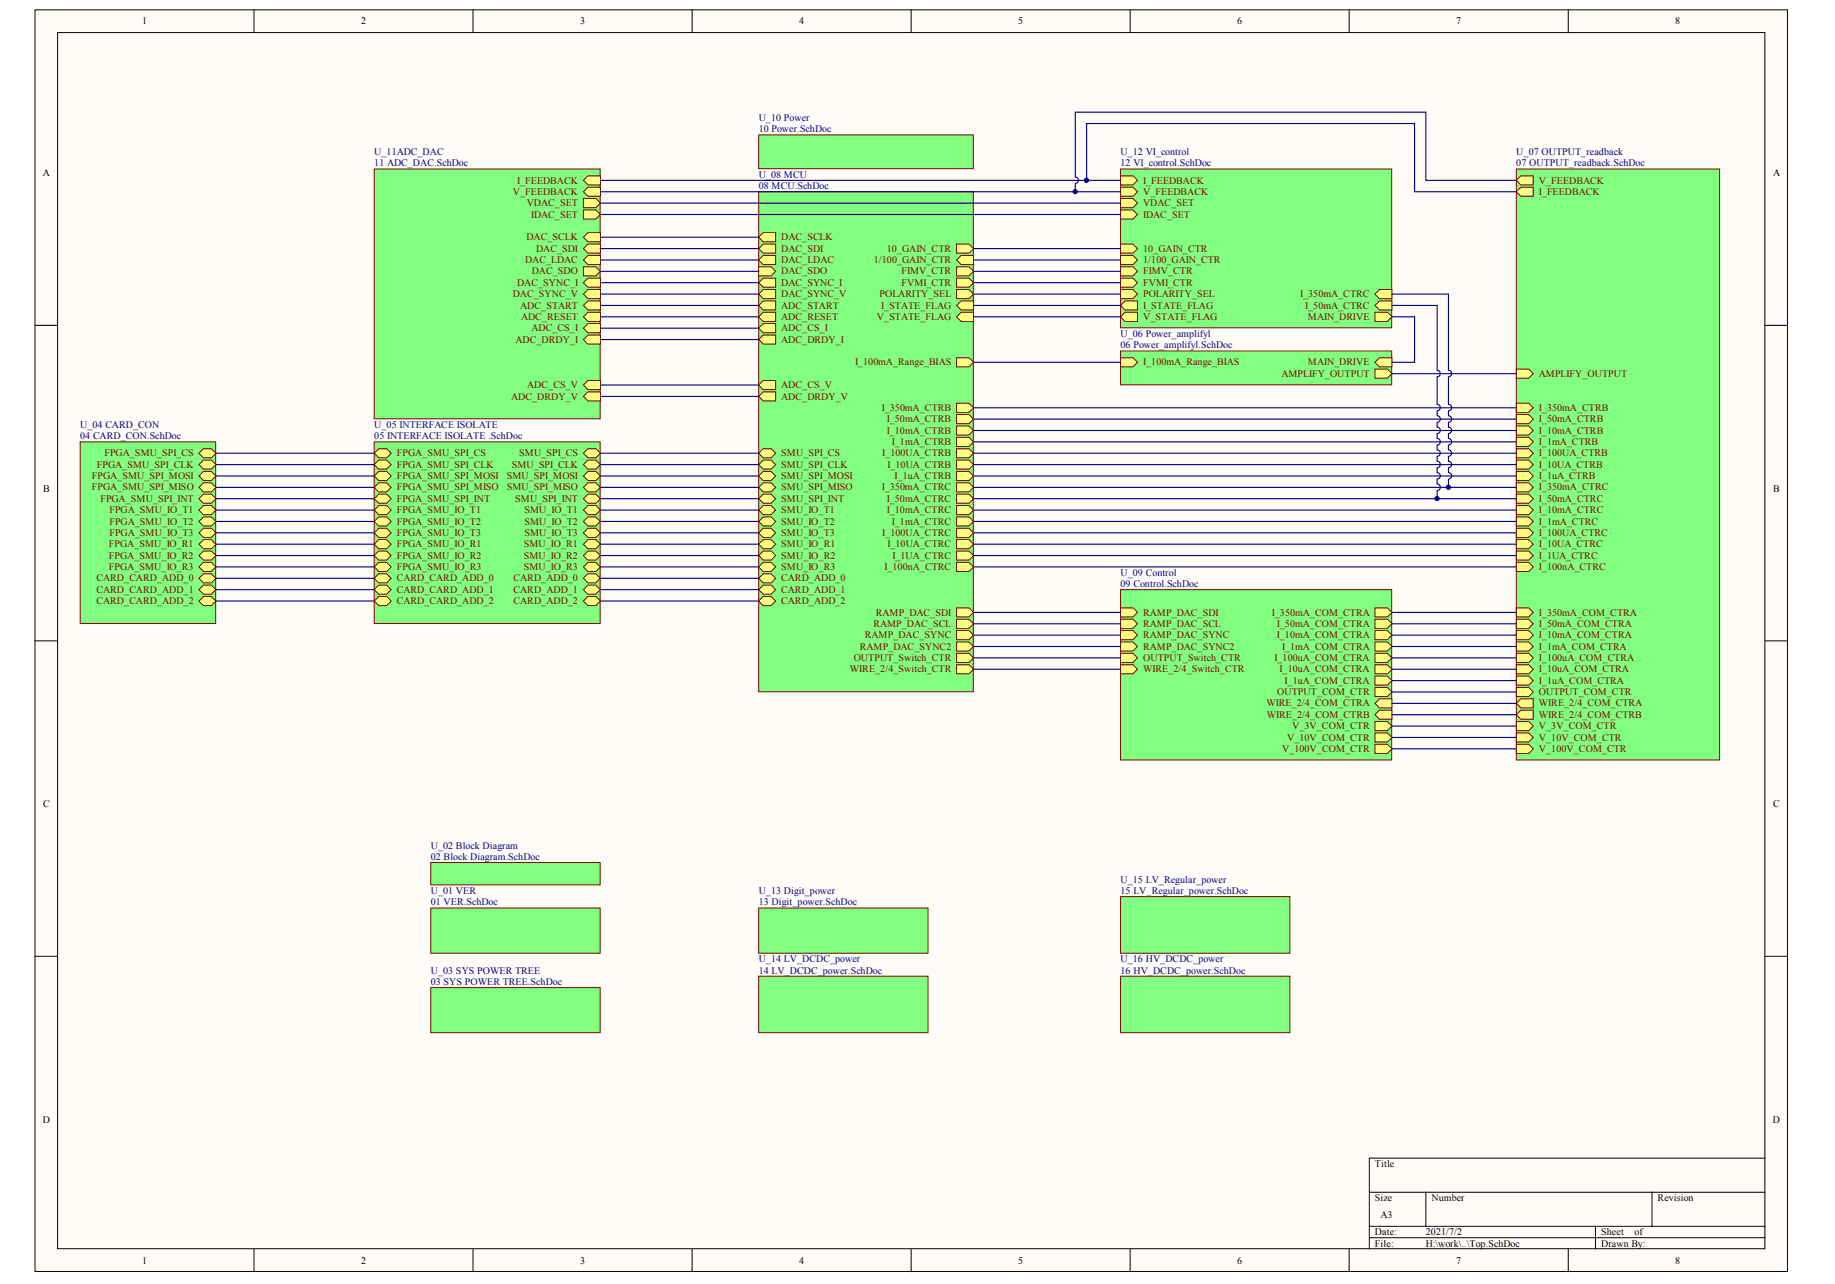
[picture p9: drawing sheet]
<svg xmlns="http://www.w3.org/2000/svg" width="289mm" height="202mm" viewBox="0 0 289 202" stroke-linecap="round" stroke-linejoin="round" font-family="sans-serif">
<g fill="#fffcf8" stroke="#000" stroke-width=".16">
<path d="M5.5 1.6h275.9v198.6h-275.9z"/>
<path d="M9.1 5.1h268.8v191.5h-268.8z"/>
</g>
<g fill="none" stroke="#000" stroke-width=".16">
<path d="M40 1.6v3.5M74.5 1.6v3.5M109 1.6v3.5M143.5 1.6v3.5M177.9 1.6v3.5M212.4 1.6v3.5M246.9 1.6v3.5M5.5 51.2h3.6M277.9 51.2h3.6M5.5 100.9h3.6M277.9 100.9h3.6M5.5 150.6h3.6"/>
<path d="M277.9 150.6h3.6M40 196.6v3.6M74.5 196.6v3.6M109 196.6v3.6M143.5 196.6v3.6M177.9 196.6v3.6M212.4 196.6v3.6M215.6 187.7h62.3M215.6 193.1h62.3M215.6 194.9h62.3M224.5 187.7v5.4M246.9 196.6v3.6"/>
<path d="M251.2 193.1v3.5M260.1 187.7v5.4M277.9 182.3h-62.3v14.3"/>
</g>
<path d="M176.4 26.6h42.7v25h-42.7z" fill="#80ff80" stroke="#800000" stroke-width=".16"/>
<g fill="#ffff80" stroke="#800000" stroke-width=".16">
<path d="M176.4 33.1h2l.7 .7-.7 .7h-2z" fill-rule="evenodd"/>
<path d="M176.4 31.3h2l.7 .7-.7 .7h-2z" fill-rule="evenodd"/>
<path d="M176.4 27.7h2l.7 .7-.7 .7h-2z" fill-rule="evenodd"/>
<path d="M176.4 29.5h2l.7 .7-.7 .7h-2z" fill-rule="evenodd"/>
<path d="M176.4 45.6h2l.7 .7-.7 .7h-2z" fill-rule="evenodd"/>
<path d="M177.1 47.4h2v1.4h-2l-.7-.7z" fill-rule="evenodd"/>
<path d="M177.1 49.2h2v1.4h-2l-.7-.7z" fill-rule="evenodd"/>
<path d="M216.5 49.2h2l.7 .7-.7 .7h-2z" fill-rule="evenodd"/>
<path d="M176.4 42h2l.7 .7-.7 .7h-2z" fill-rule="evenodd"/>
<path d="M176.4 43.8h2l.7 .7-.7 .7h-2z" fill-rule="evenodd"/>
<path d="M176.4 40.2h2l.7 .7-.7 .7h-2z" fill-rule="evenodd"/>
<path d="M176.4 38.4h2l.7 .7-.7 .8h-2z" fill-rule="evenodd"/>
<path d="M217.2 45.6h2v1.4h-2l-.7-.7z" fill-rule="evenodd"/>
<path d="M217.2 47.4h2v1.4h-2l-.7-.7z" fill-rule="evenodd"/>
</g>
<path d="M176.4 55.2h42.7v5.4h-42.7z" fill="#80ff80" stroke="#800000" stroke-width=".16"/>
<g fill="#ffff80" stroke="#800000" stroke-width=".16">
<path d="M216.5 58.1h2l.7 .7-.7 .7h-2z" fill-rule="evenodd"/>
<path d="M217.2 56.3h2v1.5h-2l-.7-.8z" fill-rule="evenodd"/>
<path d="M176.4 56.3h2l.7 .7-.7 .8h-2z" fill-rule="evenodd"/>
</g>
<path d="M238.7 26.6h32.1v93h-32.1z" fill="#80ff80" stroke="#800000" stroke-width=".16"/>
<g fill="#ffff80" stroke="#800000" stroke-width=".16">
<path d="M238.7 58.1h2l.7 .7-.7 .7h-2z" fill-rule="evenodd"/>
<path d="M239.5 29.5h1.9v1.4h-1.9l-.8-.7z" fill-rule="evenodd"/>
<path d="M239.5 27.7h1.9v1.4h-1.9l-.8-.7z" fill-rule="evenodd"/>
<path d="M238.7 102.9h2l.7 .7-.7 .7h-2z" fill-rule="evenodd"/>
<path d="M238.7 104.6h2l.7 .8-.7 .7h-2z" fill-rule="evenodd"/>
<path d="M238.7 106.4h2l.7 .8-.7 .7h-2z" fill-rule="evenodd"/>
<path d="M238.7 79.6h2l.7 .7-.7 .7h-2z" fill-rule="evenodd"/>
<path d="M238.7 81.4h2l.7 .7-.7 .7h-2z" fill-rule="evenodd"/>
<path d="M238.7 108.2h2l.7 .7-.7 .8h-2z" fill-rule="evenodd"/>
<path d="M238.7 83.2h2l.7 .7-.7 .7h-2z" fill-rule="evenodd"/>
<path d="M238.7 99.3h2l.7 .7-.7 .7h-2z" fill-rule="evenodd"/>
<path d="M238.7 101.1h2l.7 .7-.7 .7h-2z" fill-rule="evenodd"/>
<path d="M238.7 113.6h2l.7 .7-.7 .7h-2z" fill-rule="evenodd"/>
<path d="M239.5 110h1.9v1.4h-1.9l-.8-.7z" fill-rule="evenodd"/>
<path d="M239.5 111.8h1.9v1.4h-1.9l-.8-.7z" fill-rule="evenodd"/>
<path d="M238.7 74.2h2l.7 .7-.7 .8h-2z" fill-rule="evenodd"/>
<path d="M238.7 72.4h2l.7 .7-.7 .8h-2z" fill-rule="evenodd"/>
<path d="M238.7 67.1h2l.7 .7-.7 .7h-2z" fill-rule="evenodd"/>
<path d="M238.7 68.8h2l.7 .8-.7 .7h-2z" fill-rule="evenodd"/>
<path d="M238.7 70.6h2l.7 .8-.7 .7h-2z" fill-rule="evenodd"/>
<path d="M238.7 85h2l.7 .7-.7 .7h-2z" fill-rule="evenodd"/>
<path d="M238.7 86.7h2l.7 .8-.7 .7h-2z" fill-rule="evenodd"/>
<path d="M238.7 88.5h2l.7 .8-.7 .7h-2z" fill-rule="evenodd"/>
<path d="M238.7 117.2h2l.7 .7-.7 .7h-2z" fill-rule="evenodd"/>
<path d="M238.7 76h2l.7 .7-.7 .7h-2z" fill-rule="evenodd"/>
<path d="M238.7 77.8h2l.7 .7-.7 .7h-2z" fill-rule="evenodd"/>
<path d="M238.7 95.7h2l.7 .7-.7 .7h-2z" fill-rule="evenodd"/>
<path d="M238.7 97.5h2l.7 .7-.7 .7h-2z" fill-rule="evenodd"/>
<path d="M238.7 63.5h2l.7 .7-.7 .7h-2z" fill-rule="evenodd"/>
<path d="M238.7 65.3h2l.7 .7-.7 .7h-2z" fill-rule="evenodd"/>
<path d="M238.7 115.4h2l.7 .7-.7 .7h-2z" fill-rule="evenodd"/>
</g>
<path d="M119.5 30.2h33.8v78.7h-33.8z" fill="#80ff80" stroke="#800000" stroke-width=".16"/>
<g fill="#ffff80" stroke="#800000" stroke-width=".16">
<path d="M120.2 47.4h1.9v1.4h-1.9l-.7-.7z" fill-rule="evenodd"/>
<path d="M120.2 49.2h1.9v1.4h-1.9l-.7-.7z" fill-rule="evenodd"/>
<path d="M120.2 51h1.9v1.4h-1.9l-.7-.7z" fill-rule="evenodd"/>
<path d="M120.2 36.6h1.9v1.5h-1.9l-.7-.8z" fill-rule="evenodd"/>
<path d="M120.2 38.4h1.9v1.5h-1.9l-.7-.8z" fill-rule="evenodd"/>
<path d="M120.2 40.2h1.9v1.4h-1.9l-.7-.7z" fill-rule="evenodd"/>
<path d="M119.5 42h1.9l.7 .7-.7 .7h-1.9z" fill-rule="evenodd"/>
<path d="M150.6 95.7h2l.7 .7-.7 .7h-2z" fill-rule="evenodd"/>
<path d="M150.6 97.5h2l.7 .7-.7 .7h-2z" fill-rule="evenodd"/>
<path d="M150.6 99.3h2l.7 .7-.7 .7h-2z" fill-rule="evenodd"/>
<path d="M150.6 42h2l.7 .7-.7 .7h-2z" fill-rule="evenodd"/>
<path d="M150.6 43.8h2l.7 .7-.7 .7h-2z" fill-rule="evenodd"/>
<path d="M150.6 45.6h2l.7 .7-.7 .7h-2z" fill-rule="evenodd"/>
<path d="M151.3 47.4h2v1.4h-2l-.7-.7z" fill-rule="evenodd"/>
<path d="M151.3 49.2h2v1.4h-2l-.7-.7z" fill-rule="evenodd"/>
<path d="M150.6 56.3h2l.7 .7-.7 .8h-2z" fill-rule="evenodd"/>
<path d="M120.2 43.8h1.9v1.4h-1.9l-.7-.7z" fill-rule="evenodd"/>
<path d="M120.2 45.6h1.9v1.4h-1.9l-.7-.7z" fill-rule="evenodd"/>
<path d="M120.2 59.9h1.9v1.4h-1.9l-.7-.7z" fill-rule="evenodd"/>
<path d="M120.2 52.7h1.9v1.5h-1.9l-.7-.7z" fill-rule="evenodd"/>
<path d="M120.2 61.7h1.9v1.4h-1.9l-.7-.7z" fill-rule="evenodd"/>
<path d="M150.6 104.6h2l.7 .8-.7 .7h-2z" fill-rule="evenodd"/>
<path d="M150.6 101.1h2l.7 .7-.7 .7h-2z" fill-rule="evenodd"/>
<path d="M151.3 40.2h2v1.4h-2l-.7-.7z" fill-rule="evenodd"/>
<path d="M150.6 102.9h2l.7 .7-.7 .7h-2z" fill-rule="evenodd"/>
<path d="M150.6 79.6h2l.7 .7-.7 .7h-2z" fill-rule="evenodd"/>
<path d="M150.6 81.4h2l.7 .7-.7 .7h-2z" fill-rule="evenodd"/>
<path d="M150.6 88.5h2l.7 .8-.7 .7h-2z" fill-rule="evenodd"/>
<path d="M150.6 83.2h2l.7 .7-.7 .7h-2z" fill-rule="evenodd"/>
<path d="M150.6 72.4h2l.7 .7-.7 .8h-2z" fill-rule="evenodd"/>
<path d="M150.6 74.2h2l.7 .7-.7 .8h-2z" fill-rule="evenodd"/>
<path d="M150.6 67.1h2l.7 .7-.7 .7h-2z" fill-rule="evenodd"/>
<path d="M150.6 68.8h2l.7 .8-.7 .7h-2z" fill-rule="evenodd"/>
<path d="M150.6 70.6h2l.7 .8-.7 .7h-2z" fill-rule="evenodd"/>
<path d="M150.6 85h2l.7 .7-.7 .7h-2z" fill-rule="evenodd"/>
<path d="M150.6 86.7h2l.7 .8-.7 .7h-2z" fill-rule="evenodd"/>
<path d="M150.6 38.4h2l.7 .7-.7 .8h-2z" fill-rule="evenodd"/>
<path d="M150.6 63.5h2l.7 .7-.7 .7h-2z" fill-rule="evenodd"/>
<path d="M150.6 65.3h2l.7 .7-.7 .7h-2z" fill-rule="evenodd"/>
<path d="M120.2 70.6h1.2l.7 .8-.7 .7h-1.2l-.7-.7z" fill-rule="evenodd"/>
<path d="M120.2 72.4h1.2l.7 .7-.7 .8h-1.2l-.7-.8z" fill-rule="evenodd"/>
<path d="M120.2 74.2h1.2l.7 .7-.7 .8h-1.2l-.7-.8z" fill-rule="evenodd"/>
<path d="M120.2 76h1.2l.7 .7-.7 .7h-1.2l-.7-.7z" fill-rule="evenodd"/>
<path d="M120.2 77.8h1.2l.7 .7-.7 .7h-1.2l-.7-.7z" fill-rule="evenodd"/>
<path d="M120.2 79.6h1.2l.7 .7-.7 .7h-1.2l-.7-.7z" fill-rule="evenodd"/>
<path d="M120.2 85h1.2l.7 .7-.7 .7h-1.2l-.7-.7z" fill-rule="evenodd"/>
<path d="M120.2 86.7h1.2l.7 .8-.7 .7h-1.2l-.7-.7z" fill-rule="evenodd"/>
<path d="M120.2 88.5h1.2l.7 .8-.7 .7h-1.2l-.7-.7z" fill-rule="evenodd"/>
<path d="M120.2 81.4h1.2l.7 .7-.7 .7h-1.2l-.7-.7z" fill-rule="evenodd"/>
<path d="M120.2 83.2h1.2l.7 .7-.7 .7h-1.2l-.7-.7z" fill-rule="evenodd"/>
<path d="M120.2 90.3h1.2l.7 .7-.7 .8h-1.2l-.7-.8z" fill-rule="evenodd"/>
<path d="M120.2 92.1h1.2l.7 .7-.7 .7h-1.2l-.7-.7z" fill-rule="evenodd"/>
<path d="M120.2 93.9h1.2l.7 .7-.7 .7h-1.2l-.7-.7z" fill-rule="evenodd"/>
<path d="M150.6 76h2l.7 .7-.7 .7h-2z" fill-rule="evenodd"/>
<path d="M150.6 77.8h2l.7 .7-.7 .7h-2z" fill-rule="evenodd"/>
</g>
<path d="M176.4 92.8h42.7v26.8h-42.7z" fill="#80ff80" stroke="#800000" stroke-width=".16"/>
<g fill="#ffff80" stroke="#800000" stroke-width=".16">
<path d="M176.4 95.7h2l.7 .7-.7 .7h-2z" fill-rule="evenodd"/>
<path d="M176.4 97.5h2l.7 .7-.7 .7h-2z" fill-rule="evenodd"/>
<path d="M176.4 99.3h2l.7 .7-.7 .7h-2z" fill-rule="evenodd"/>
<path d="M176.4 104.6h2l.7 .8-.7 .7h-2z" fill-rule="evenodd"/>
<path d="M216.5 102.9h2l.7 .7-.7 .7h-2z" fill-rule="evenodd"/>
<path d="M216.5 104.6h2l.7 .8-.7 .7h-2z" fill-rule="evenodd"/>
<path d="M216.5 106.4h2l.7 .8-.7 .7h-2z" fill-rule="evenodd"/>
<path d="M176.4 101.1h2l.7 .7-.7 .7h-2z" fill-rule="evenodd"/>
<path d="M216.5 108.2h2l.7 .7-.7 .8h-2z" fill-rule="evenodd"/>
<path d="M176.4 102.9h2l.7 .7-.7 .7h-2z" fill-rule="evenodd"/>
<path d="M217.2 110h2v1.4h-2l-.7-.7z" fill-rule="evenodd"/>
<path d="M216.5 99.3h2l.7 .7-.7 .7h-2z" fill-rule="evenodd"/>
<path d="M216.5 101.1h2l.7 .7-.7 .7h-2z" fill-rule="evenodd"/>
<path d="M216.5 113.6h2l.7 .7-.7 .7h-2z" fill-rule="evenodd"/>
<path d="M217.2 111.8h2v1.4h-2l-.7-.7z" fill-rule="evenodd"/>
<path d="M216.5 117.2h2l.7 .7-.7 .7h-2z" fill-rule="evenodd"/>
<path d="M216.5 97.5h2l.7 .7-.7 .7h-2z" fill-rule="evenodd"/>
<path d="M216.5 115.4h2l.7 .7-.7 .7h-2z" fill-rule="evenodd"/>
<path d="M216.5 95.7h2l.7 .7-.7 .7h-2z" fill-rule="evenodd"/>
</g>
<path d="M58.9 26.6h35.6v39.3h-35.6z" fill="#80ff80" stroke="#800000" stroke-width=".16"/>
<g fill="#ffff80" stroke="#800000" stroke-width=".16">
<path d="M91.9 33.1h1.9l.7 .7-.7 .7h-1.9z" fill-rule="evenodd"/>
<path d="M92.6 36.6h1.9v1.5h-1.9l-.7-.8z" fill-rule="evenodd"/>
<path d="M92.6 38.4h1.9v1.5h-1.9l-.7-.8z" fill-rule="evenodd"/>
<path d="M92.6 40.2h1.9v1.4h-1.9l-.7-.7z" fill-rule="evenodd"/>
<path d="M91.9 42h1.9l.7 .7-.7 .7h-1.9z" fill-rule="evenodd"/>
<path d="M91.9 31.3h1.9l.7 .7-.7 .7h-1.9z" fill-rule="evenodd"/>
<path d="M92.6 47.4h1.9v1.4h-1.9l-.7-.7z" fill-rule="evenodd"/>
<path d="M92.6 49.2h1.9v1.4h-1.9l-.7-.7z" fill-rule="evenodd"/>
<path d="M92.6 27.7h1.9v1.4h-1.9l-.7-.7z" fill-rule="evenodd"/>
<path d="M92.6 29.5h1.9v1.4h-1.9l-.7-.7z" fill-rule="evenodd"/>
<path d="M92.6 43.8h1.9v1.4h-1.9l-.7-.7z" fill-rule="evenodd"/>
<path d="M92.6 45.6h1.9v1.4h-1.9l-.7-.7z" fill-rule="evenodd"/>
<path d="M92.6 51h1.9v1.4h-1.9l-.7-.7z" fill-rule="evenodd"/>
<path d="M92.6 52.7h1.9v1.5h-1.9l-.7-.7z" fill-rule="evenodd"/>
<path d="M92.6 59.9h1.9v1.4h-1.9l-.7-.7z" fill-rule="evenodd"/>
<path d="M92.6 61.7h1.9v1.4h-1.9l-.7-.7z" fill-rule="evenodd"/>
</g>
<g fill="none" stroke="#000080" stroke-width=".18">
<path d="M94.5 28.4h81.9M94.5 30.2h81.9M94.5 32h81.9M94.5 33.8h81.9M94.5 37.3h25M94.5 39.1h25M169.3 28.9v1.3M171.1 28.4v-9h51.6v10.8h16M238.7 28.4h-14.2v-10.7h-55.2v10.2a.51 .51 0 0 1 .5 .5 .51 .51 0 0 1-.5 .5M94.5 40.9h25M94.5 42.7h25M94.5 44.5h25"/>
<path d="M94.5 46.3h25M94.5 48.1h25M94.5 49.9h25M94.5 51.7h25M94.5 53.5h25M153.3 42.7h23.1M153.3 44.5h23.1M153.3 46.3h23.1M153.3 48.1h23.1M153.3 49.9h23.1M219.2 49.9h3.5v7.1h-3.5M219.2 58.8h19.5"/>
<path d="M94.5 60.6h25M94.5 62.4h25M153.3 69.6h85.4M153.3 67.8h85.4M153.3 66h85.4M153.3 64.2h85.4M153.3 76.7h85.4M153.3 98.2h23.1M219.2 100h19.5M153.3 105.4h23.1M153.3 103.6h23.1M153.3 101.8h23.1"/>
<path d="M219.2 101.8h19.5"/>
</g>
<path d="M119.5 21.2h33.8v5.4h-33.8z" fill="#80ff80" stroke="#800000" stroke-width=".16"/>
<g fill="none" stroke="#000080" stroke-width=".18">
<path d="M153.3 39.1h23.1M153.3 57h23.1M153.3 40.9h23.1M219.2 48.1h7.1v10.2a.52 .52 0 0 1 .5 .5 .52 .52 0 0 1-.5 .5M219.2 46.3h8.9v12a.52 .52 0 0 1 .5 .5 .52 .52 0 0 1-.5 .5M226.3 59.4v4.3a.51 .51 0 0 1 .5 .5 .51 .51 0 0 1-.5 .5M228.1 59.4v4.3a.51 .51 0 0 1 .5 .5 .51 .51 0 0 1-.5 .5M153.3 74.9h85.4M153.3 73.1h85.4M153.3 71.4h85.4M153.3 78.5h85.4M226.3 64.7v.7a.52 .52 0 0 1 .5 .6 .52 .52 0 0 1-.5 .5"/>
<path d="M226.3 66.5v.7a.51 .51 0 0 1 .5 .5 .51 .51 0 0 1-.5 .6M226.3 68.3v.7a.52 .52 0 0 1 .5 .5 .52 .52 0 0 1-.5 .6M226.3 70.1v.7a.51 .51 0 0 1 .5 .5 .51 .51 0 0 1-.5 .5M226.3 71.9v.7a.52 .52 0 0 1 .5 .5 .52 .52 0 0 1-.5 .5M226.3 73.7v.7a.51 .51 0 0 1 .5 .5 .51 .51 0 0 1-.5 .5M226.3 76.2a.52 .52 0 0 1 .5 .5 .52 .52 0 0 1-.5 .5M226.3 75.5v.7M226.3 77.3v1.2M228.1 64.7v.7a.52 .52 0 0 1 .5 .6 .52 .52 0 0 1-.5 .5M228.1 66.5v.7a.51 .51 0 0 1 .5 .5 .51 .51 0 0 1-.5 .6M228.1 68.3v.7a.52 .52 0 0 1 .5 .5 .52 .52 0 0 1-.5 .6M228.1 70.1v.7a.51 .51 0 0 1 .5 .5 .51 .51 0 0 1-.5 .5"/>
<path d="M228.1 71.9v.7a.52 .52 0 0 1 .5 .5 .52 .52 0 0 1-.5 .5M228.1 73.7v.7a.51 .51 0 0 1 .5 .5 .51 .51 0 0 1-.5 .5M228.1 75.5v1.2M153.3 100h23.1M153.3 96.4h23.1M153.3 80.3h85.4M153.3 82.1h85.4M153.3 83.9h85.4M153.3 85.7h85.4M153.3 89.3h85.4M153.3 87.5h85.4M219.2 96.4h19.5"/>
<path d="M219.2 98.2h19.5M219.2 103.6h19.5M219.2 105.4h19.5M219.2 107.2h19.5M219.2 108.9h19.5M219.2 110.7h19.5M219.2 112.5h19.5M219.2 114.3h19.5M219.2 116.1h19.5M219.2 117.9h19.5"/>
</g>
<g fill="#80ff80" stroke="#800000" stroke-width=".16">
<path d="M67.8 142.9h26.7v7.2h-26.7z"/>
<path d="M67.8 135.8h26.7v3.5h-26.7z"/>
<path d="M67.8 155.5h26.7v7.1h-26.7z"/>
<path d="M119.5 142.9h26.6v7.2h-26.6z"/>
<path d="M119.5 153.7h26.6v8.9h-26.6z"/>
<path d="M176.4 141.2h26.7v8.9h-26.7z"/>
<path d="M176.4 153.7h26.7v8.9h-26.7z"/>
<path d="M12.6 69.6h21.4v28.6h-21.4z"/>
</g>
<g fill="#ffff80" stroke="#800000" stroke-width=".16">
<path d="M32 70.6h1.3l.7 .8-.7 .7h-1.3l-.7-.7z" fill-rule="evenodd"/>
<path d="M32 72.4h1.3l.7 .7-.7 .8h-1.3l-.7-.8z" fill-rule="evenodd"/>
<path d="M32 74.2h1.3l.7 .7-.7 .8h-1.3l-.7-.8z" fill-rule="evenodd"/>
<path d="M32 76h1.3l.7 .7-.7 .7h-1.3l-.7-.7z" fill-rule="evenodd"/>
<path d="M32 77.8h1.3l.7 .7-.7 .7h-1.3l-.7-.7z" fill-rule="evenodd"/>
<path d="M32 85h1.3l.7 .7-.7 .7h-1.3l-.7-.7z" fill-rule="evenodd"/>
<path d="M32 86.7h1.3l.7 .8-.7 .7h-1.3l-.7-.7z" fill-rule="evenodd"/>
<path d="M32 88.5h1.3l.7 .8-.7 .7h-1.3l-.7-.7z" fill-rule="evenodd"/>
<path d="M32 79.6h1.3l.7 .7-.7 .7h-1.3l-.7-.7z" fill-rule="evenodd"/>
<path d="M32 81.4h1.3l.7 .7-.7 .7h-1.3l-.7-.7z" fill-rule="evenodd"/>
<path d="M32 83.2h1.3l.7 .7-.7 .7h-1.3l-.7-.7z" fill-rule="evenodd"/>
<path d="M32 90.3h1.3l.7 .7-.7 .8h-1.3l-.7-.8z" fill-rule="evenodd"/>
<path d="M32 92.1h1.3l.7 .7-.7 .7h-1.3l-.7-.7z" fill-rule="evenodd"/>
<path d="M32 93.9h1.3l.7 .7-.7 .7h-1.3l-.7-.7z" fill-rule="evenodd"/>
</g>
<path d="M58.9 69.6h35.6v28.6h-35.6z" fill="#80ff80" stroke="#800000" stroke-width=".16"/>
<g fill="#ffff80" stroke="#800000" stroke-width=".16">
<path d="M59.6 90.3h1.3l.7 .7-.7 .8h-1.3l-.7-.8z" fill-rule="evenodd"/>
<path d="M59.6 92.1h1.3l.7 .7-.7 .7h-1.3l-.7-.7z" fill-rule="evenodd"/>
<path d="M59.6 93.9h1.3l.7 .7-.7 .7h-1.3l-.7-.7z" fill-rule="evenodd"/>
<path d="M59.6 70.6h1.3l.7 .8-.7 .7h-1.3l-.7-.7z" fill-rule="evenodd"/>
<path d="M59.6 72.4h1.3l.7 .7-.7 .8h-1.3l-.7-.8z" fill-rule="evenodd"/>
<path d="M59.6 74.2h1.3l.7 .7-.7 .8h-1.3l-.7-.8z" fill-rule="evenodd"/>
<path d="M59.6 76h1.3l.7 .7-.7 .7h-1.3l-.7-.7z" fill-rule="evenodd"/>
<path d="M59.6 77.8h1.3l.7 .7-.7 .7h-1.3l-.7-.7z" fill-rule="evenodd"/>
<path d="M59.6 85h1.3l.7 .7-.7 .7h-1.3l-.7-.7z" fill-rule="evenodd"/>
<path d="M59.6 86.7h1.3l.7 .8-.7 .7h-1.3l-.7-.7z" fill-rule="evenodd"/>
<path d="M59.6 88.5h1.3l.7 .8-.7 .7h-1.3l-.7-.7z" fill-rule="evenodd"/>
<path d="M59.6 79.6h1.3l.7 .7-.7 .7h-1.3l-.7-.7z" fill-rule="evenodd"/>
<path d="M59.6 81.4h1.3l.7 .7-.7 .7h-1.3l-.7-.7z" fill-rule="evenodd"/>
<path d="M59.6 83.2h1.3l.7 .7-.7 .7h-1.3l-.7-.7z" fill-rule="evenodd"/>
<path d="M92.6 70.6h1.2l.7 .8-.7 .7h-1.2l-.7-.7z" fill-rule="evenodd"/>
<path d="M92.6 72.4h1.2l.7 .7-.7 .8h-1.2l-.7-.8z" fill-rule="evenodd"/>
<path d="M92.6 74.2h1.2l.7 .7-.7 .8h-1.2l-.7-.8z" fill-rule="evenodd"/>
<path d="M92.6 76h1.2l.7 .7-.7 .7h-1.2l-.7-.7z" fill-rule="evenodd"/>
<path d="M92.6 77.8h1.2l.7 .7-.7 .7h-1.2l-.7-.7z" fill-rule="evenodd"/>
<path d="M92.6 79.6h1.2l.7 .7-.7 .7h-1.2l-.7-.7z" fill-rule="evenodd"/>
<path d="M92.6 90.3h1.2l.7 .7-.7 .8h-1.2l-.7-.8z" fill-rule="evenodd"/>
<path d="M92.6 92.1h1.2l.7 .7-.7 .7h-1.2l-.7-.7z" fill-rule="evenodd"/>
<path d="M92.6 93.9h1.2l.7 .7-.7 .7h-1.2l-.7-.7z" fill-rule="evenodd"/>
<path d="M92.6 85h1.2l.7 .7-.7 .7h-1.2l-.7-.7z" fill-rule="evenodd"/>
<path d="M92.6 86.7h1.2l.7 .8-.7 .7h-1.2l-.7-.7z" fill-rule="evenodd"/>
<path d="M92.6 88.5h1.2l.7 .8-.7 .7h-1.2l-.7-.7z" fill-rule="evenodd"/>
<path d="M92.6 81.4h1.2l.7 .7-.7 .7h-1.2l-.7-.7z" fill-rule="evenodd"/>
<path d="M92.6 83.2h1.2l.7 .7-.7 .7h-1.2l-.7-.7z" fill-rule="evenodd"/>
</g>
<g fill="none" stroke="#000080" stroke-width=".18">
<path d="M34 71.4h24.9M34 73.1h24.9M34 74.9h24.9M34 76.7h24.9M34 78.5h24.9M94.5 71.4h25M94.5 73.1h25M94.5 74.9h25M94.5 76.7h25M94.5 78.5h25M34 80.3h24.9M34 82.1h24.9"/>
<path d="M34 83.9h24.9M34 85.7h24.9M34 87.5h24.9M34 89.3h24.9M34 91h24.9M34 92.8h24.9M34 94.6h24.9M94.5 80.3h25M94.5 82.1h25M94.5 83.9h25M94.5 85.7h25M94.5 87.5h25"/>
<path d="M94.5 89.3h25M94.5 91h25M94.5 92.8h25M94.5 94.6h25"/>
</g>
<g fill="#000080" stroke="#000080" stroke-width=".16">
<circle cx="169.3" cy="30.2" r=".33"/>
<circle cx="171.1" cy="28.4" r=".34"/>
<circle cx="226.3" cy="78.5" r=".33"/>
<circle cx="228" cy="76.7" r=".34"/>
</g>
<g font-size="1.6">
<text x="22.4" y="3.8">1</text>
<text x="56.9" y="3.8">2</text>
<text x="91.3" y="3.8">3</text>
<text x="125.8" y="3.8">4</text>
<text x="160.3" y="3.8">5</text>
<text x="194.8" y="3.8">6</text>
<text x="229.3" y="3.8">7</text>
<text x="263.8" y="3.8">8</text>
<text x="6.8" y="27.8">A</text>
<text x="279.2" y="27.8">A</text>
<text x="6.8" y="77.4">B</text>
<text x="279.2" y="77.4">B</text>
<text x="6.8" y="127.1">C</text>
<text x="279.2" y="127.1">C</text>
<text x="6.7" y="176.8">D</text>
<text x="279.1" y="176.8">D</text>
<text x="216.5" y="183.7">Title</text>
<text x="216.5" y="189.1">Size</text>
<text x="217.4" y="191.8">A3</text>
<text x="225.4" y="189.1">Number</text>
<text x="261" y="189.1">Revision</text>
<text x="216.5" y="194.5">Date:</text>
<text x="216.5" y="196.3">File:</text>
<text x="224.5" y="194.5">2021/7/2</text>
<text x="224.5" y="196.3">H:\work\..\Top.SchDoc</text>
<text x="252.1" y="194.5">Sheet</text>
<text x="252.1" y="196.3">Drawn By:</text>
<text x="257.4" y="194.5">of</text>
<text x="22.4" y="198.9">1</text>
<text x="56.9" y="198.9">2</text>
<text x="91.3" y="198.9">3</text>
<text x="125.8" y="198.9">4</text>
<text x="160.3" y="198.9">5</text>
<text x="194.8" y="198.9">6</text>
<text x="229.3" y="198.9">7</text>
<text x="263.8" y="198.9">8</text>
</g>
<g font-size="1.6" fill="#000080">
<text x="119.5" y="19">U_10 Power</text>
<text x="119.5" y="20.8">10 Power.SchDoc</text>
<text x="58.9" y="24.4">U_11ADC_DAC</text>
<text x="58.9" y="26.2">11 ADC_DAC.SchDoc</text>
<text x="119.5" y="28">U_08 MCU</text>
<text x="119.5" y="29.8">08 MCU.SchDoc</text>
<text x="176.4" y="24.4">U_12 VI_control</text>
<text x="176.4" y="26.2">12 VI_control.SchDoc</text>
<text x="238.7" y="24.4">U_07 OUTPUT_readback</text>
<text x="238.7" y="26.2">07 OUTPUT_readback.SchDoc</text>
<text x="176.4" y="53.1">U_06 Power_amplifyl</text>
<text x="176.4" y="54.8">06 Power_amplifyl.SchDoc</text>
<text x="12.6" y="67.4">U_04 CARD_CON</text>
<text x="12.6" y="69.2">04 CARD_CON.SchDoc</text>
<text x="58.9" y="67.4">U_05 INTERFACE ISOLATE</text>
<text x="58.9" y="69.2">05 INTERFACE ISOLATE .SchDoc</text>
<text x="176.4" y="90.6">U_09 Control</text>
<text x="176.4" y="92.4">09 Control.SchDoc</text>
<text x="67.8" y="133.6">U_02 Block Diagram</text>
<text x="67.8" y="135.4">02 Block Diagram.SchDoc</text>
<text x="67.8" y="140.8">U_01 VER</text>
<text x="67.8" y="142.5">01 VER.SchDoc</text>
<text x="119.5" y="140.8">U_13 Digit_power</text>
<text x="119.5" y="142.5">13 Digit_power.SchDoc</text>
<text x="176.4" y="139">U_15 LV_Regular_power</text>
<text x="176.4" y="140.8">15 LV_Regular_power.SchDoc</text>
<text x="67.8" y="153.3">U_03 SYS POWER TREE</text>
<text x="67.8" y="155.1">03 SYS POWER TREE.SchDoc</text>
<text x="119.5" y="151.5">U_14 LV_DCDC_power</text>
<text x="119.5" y="153.3">14 LV_DCDC_power.SchDoc</text>
<text x="176.4" y="151.5">U_16 HV_DCDC_power</text>
<text x="176.4" y="153.3">16 HV_DCDC_power.SchDoc</text>
</g>
<g font-size="1.6" fill="#800000">
<text x="81.4" y="28.9">I_FEEDBACK</text>
<text x="180" y="28.9">I_FEEDBACK</text>
<text x="242.3" y="28.9">V_FEEDBACK</text>
<text x="80.7" y="30.7">V_FEEDBACK</text>
<text x="82.9" y="32.5">VDAC_SET</text>
<text x="83.6" y="34.3">IDAC_SET</text>
<text x="180" y="34.3">IDAC_SET</text>
<text x="180" y="32.5">VDAC_SET</text>
<text x="180" y="30.7">V_FEEDBACK</text>
<text x="242.3" y="30.7">I_FEEDBACK</text>
<text x="82.7" y="41.4">DAC_LDAC</text>
<text x="82.9" y="37.8">DAC_SCLK</text>
<text x="84.4" y="39.6">DAC_SDI</text>
<text x="123" y="37.8">DAC_SCLK</text>
<text x="123" y="39.6">DAC_SDI</text>
<text x="123" y="41.4">DAC_LDAC</text>
<text x="137.6" y="41.4">1/100_GAIN_CTR</text>
<text x="139.6" y="39.6">10_GAIN_CTR</text>
<text x="180" y="41.4">1/100_GAIN_CTR</text>
<text x="180" y="39.6">10_GAIN_CTR</text>
<text x="80.7" y="46.8">DAC_SYNC_V</text>
<text x="81.4" y="45">DAC_SYNC_I</text>
<text x="83.7" y="43.2">DAC_SDO</text>
<text x="123" y="43.2">DAC_SDO</text>
<text x="123" y="45">DAC_SYNC_I</text>
<text x="123" y="46.8">DAC_SYNC_V</text>
<text x="138.5" y="46.8">POLARITY_SEL</text>
<text x="141.9" y="43.2">FIMV_CTR</text>
<text x="141.9" y="45">FVMI_CTR</text>
<text x="180" y="46.8">POLARITY_SEL</text>
<text x="180" y="43.2">FIMV_CTR</text>
<text x="180" y="45">FVMI_CTR</text>
<text x="204.7" y="46.8">I_350mA_CTRC</text>
<text x="81.2" y="53.9">ADC_DRDY_I</text>
<text x="81.9" y="48.6">ADC_START</text>
<text x="82" y="50.4">ADC_RESET</text>
<text x="83.7" y="52.2">ADC_CS_I</text>
<text x="123" y="48.6">ADC_START</text>
<text x="123" y="50.4">ADC_RESET</text>
<text x="123" y="52.2">ADC_CS_I</text>
<text x="123" y="53.9">ADC_DRDY_I</text>
<text x="138.1" y="50.4">V_STATE_FLAG</text>
<text x="138.8" y="48.6">I_STATE_FLAG</text>
<text x="180" y="48.6">I_STATE_FLAG</text>
<text x="180" y="50.4">V_STATE_FLAG</text>
<text x="205.5" y="48.6">I_50mA_CTRC</text>
<text x="205.9" y="50.4">MAIN_DRIVE</text>
<text x="134.6" y="57.5">I_100mA_Range_BIAS</text>
<text x="180" y="57.5">I_100mA_Range_BIAS</text>
<text x="201.8" y="59.3">AMPLIFY_OUTPUT</text>
<text x="205.9" y="57.5">MAIN_DRIVE</text>
<text x="242.3" y="59.3">AMPLIFY_OUTPUT</text>
<text x="80.5" y="62.9">ADC_DRDY_V</text>
<text x="83" y="61.1">ADC_CS_V</text>
<text x="123" y="61.1">ADC_CS_V</text>
<text x="123" y="62.9">ADC_DRDY_V</text>
<text x="138.8" y="64.7">I_350mA_CTRB</text>
<text x="242.3" y="64.7">I_350mA_CTRB</text>
<text x="16.4" y="71.8">FPGA_SMU_SPI_CS</text>
<text x="62.5" y="71.8">FPGA_SMU_SPI_CS</text>
<text x="81.8" y="71.8">SMU_SPI_CS</text>
<text x="123" y="71.8">SMU_SPI_CS</text>
<text x="138.9" y="71.8">I_100UA_CTRB</text>
<text x="139.6" y="68.3">I_10mA_CTRB</text>
<text x="139.6" y="66.5">I_50mA_CTRB</text>
<text x="140.4" y="70.1">I_1mA_CTRB</text>
<text x="242.3" y="68.3">I_10mA_CTRB</text>
<text x="242.3" y="70.1">I_1mA_CTRB</text>
<text x="242.3" y="71.8">I_100UA_CTRB</text>
<text x="242.3" y="66.5">I_50mA_CTRB</text>
<text x="14.5" y="75.4">FPGA_SMU_SPI_MOSI</text>
<text x="14.5" y="77.2">FPGA_SMU_SPI_MISO</text>
<text x="15.2" y="73.6">FPGA_SMU_SPI_CLK</text>
<text x="62.5" y="73.6">FPGA_SMU_SPI_CLK</text>
<text x="62.5" y="75.4">FPGA_SMU_SPI_MOSI</text>
<text x="62.5" y="77.2">FPGA_SMU_SPI_MISO</text>
<text x="79.8" y="75.4">SMU_SPI_MOSI</text>
<text x="79.8" y="77.2">SMU_SPI_MISO</text>
<text x="80.6" y="73.6">SMU_SPI_CLK</text>
<text x="123" y="73.6">SMU_SPI_CLK</text>
<text x="123" y="75.4">SMU_SPI_MOSI</text>
<text x="123" y="77.2">SMU_SPI_MISO</text>
<text x="138.8" y="77.2">I_350mA_CTRC</text>
<text x="139.7" y="73.6">I_10UA_CTRB</text>
<text x="140.9" y="75.4">I_1uA_CTRB</text>
<text x="242.3" y="75.4">I_1uA_CTRB</text>
<text x="242.3" y="73.6">I_10UA_CTRB</text>
<text x="242.3" y="77.2">I_350mA_CTRC</text>
<text x="15.8" y="79">FPGA_SMU_SPI_INT</text>
<text x="17.2" y="80.8">FPGA_SMU_IO_T1</text>
<text x="17.2" y="82.6">FPGA_SMU_IO_T2</text>
<text x="62.5" y="79">FPGA_SMU_SPI_INT</text>
<text x="62.5" y="80.8">FPGA_SMU_IO_T1</text>
<text x="62.5" y="82.6">FPGA_SMU_IO_T2</text>
<text x="81.1" y="79">SMU_SPI_INT</text>
<text x="82.6" y="80.8">SMU_IO_T1</text>
<text x="82.6" y="82.6">SMU_IO_T2</text>
<text x="123" y="79">SMU_SPI_INT</text>
<text x="123" y="80.8">SMU_IO_T1</text>
<text x="123" y="82.6">SMU_IO_T2</text>
<text x="139.6" y="80.8">I_10mA_CTRC</text>
<text x="139.6" y="79">I_50mA_CTRC</text>
<text x="140.4" y="82.6">I_1mA_CTRC</text>
<text x="242.3" y="80.8">I_10mA_CTRC</text>
<text x="242.3" y="82.6">I_1mA_CTRC</text>
<text x="242.3" y="79">I_50mA_CTRC</text>
<text x="17.2" y="86.2">FPGA_SMU_IO_R1</text>
<text x="17.2" y="88">FPGA_SMU_IO_R2</text>
<text x="17.2" y="89.7">FPGA_SMU_IO_R3</text>
<text x="17.2" y="84.4">FPGA_SMU_IO_T3</text>
<text x="62.5" y="86.2">FPGA_SMU_IO_R1</text>
<text x="62.5" y="88">FPGA_SMU_IO_R2</text>
<text x="62.5" y="89.7">FPGA_SMU_IO_R3</text>
<text x="62.5" y="84.4">FPGA_SMU_IO_T3</text>
<text x="82.5" y="86.2">SMU_IO_R1</text>
<text x="82.5" y="88">SMU_IO_R2</text>
<text x="82.5" y="89.7">SMU_IO_R3</text>
<text x="82.6" y="84.4">SMU_IO_T3</text>
<text x="123" y="86.2">SMU_IO_R1</text>
<text x="123" y="88">SMU_IO_R2</text>
<text x="123" y="89.7">SMU_IO_R3</text>
<text x="123" y="84.4">SMU_IO_T3</text>
<text x="138.9" y="84.4">I_100UA_CTRC</text>
<text x="139.3" y="89.7">I_100nA_CTRC</text>
<text x="139.7" y="86.2">I_10UA_CTRC</text>
<text x="140.5" y="88">I_1UA_CTRC</text>
<text x="242.3" y="84.4">I_100UA_CTRC</text>
<text x="242.3" y="86.2">I_10UA_CTRC</text>
<text x="242.3" y="88">I_1UA_CTRC</text>
<text x="242.3" y="89.7">I_100nA_CTRC</text>
<text x="15.2" y="91.5">CARD_CARD_ADD_0</text>
<text x="15.2" y="93.3">CARD_CARD_ADD_1</text>
<text x="15.2" y="95.1">CARD_CARD_ADD_2</text>
<text x="62.5" y="91.5">CARD_CARD_ADD_0</text>
<text x="62.5" y="93.3">CARD_CARD_ADD_1</text>
<text x="62.5" y="95.1">CARD_CARD_ADD_2</text>
<text x="80.9" y="91.5">CARD_ADD_0</text>
<text x="80.9" y="93.3">CARD_ADD_1</text>
<text x="80.9" y="95.1">CARD_ADD_2</text>
<text x="123" y="91.5">CARD_ADD_0</text>
<text x="123" y="93.3">CARD_ADD_1</text>
<text x="123" y="95.1">CARD_ADD_2</text>
<text x="136.2" y="100.5">RAMP_DAC_SYNC</text>
<text x="137.5" y="98.7">RAMP_DAC_SCL</text>
<text x="137.9" y="96.9">RAMP_DAC_SDI</text>
<text x="180" y="96.9">RAMP_DAC_SDI</text>
<text x="180" y="98.7">RAMP_DAC_SCL</text>
<text x="180" y="100.5">RAMP_DAC_SYNC</text>
<text x="200.3" y="96.9">I_350mA_COM_CTRA</text>
<text x="201.1" y="100.5">I_10mA_COM_CTRA</text>
<text x="201.1" y="98.7">I_50mA_COM_CTRA</text>
<text x="242.3" y="100.5">I_10mA_COM_CTRA</text>
<text x="242.3" y="96.9">I_350mA_COM_CTRA</text>
<text x="242.3" y="98.7">I_50mA_COM_CTRA</text>
<text x="133.8" y="105.9">WIRE_2/4_Switch_CTR</text>
<text x="134.4" y="104.1">OUTPUT_Switch_CTR</text>
<text x="135.4" y="102.3">RAMP_DAC_SYNC2</text>
<text x="180" y="105.9">WIRE_2/4_Switch_CTR</text>
<text x="180" y="102.3">RAMP_DAC_SYNC2</text>
<text x="180" y="104.1">OUTPUT_Switch_CTR</text>
<text x="200.7" y="104.1">I_100uA_COM_CTRA</text>
<text x="201.5" y="105.9">I_10uA_COM_CTRA</text>
<text x="201.9" y="102.3">I_1mA_COM_CTRA</text>
<text x="202.3" y="107.6">I_1uA_COM_CTRA</text>
<text x="242.3" y="104.1">I_100uA_COM_CTRA</text>
<text x="242.3" y="105.9">I_10uA_COM_CTRA</text>
<text x="242.3" y="107.6">I_1uA_COM_CTRA</text>
<text x="242.3" y="102.3">I_1mA_COM_CTRA</text>
<text x="199.4" y="111.2">WIRE_2/4_COM_CTRA</text>
<text x="199.5" y="113">WIRE_2/4_COM_CTRB</text>
<text x="201.1" y="109.4">OUTPUT_COM_CTR</text>
<text x="242.3" y="109.4">OUTPUT_COM_CTR</text>
<text x="242.3" y="111.2">WIRE_2/4_COM_CTRA</text>
<text x="242.3" y="113">WIRE_2/4_COM_CTRB</text>
<text x="201.9" y="118.4">V_100V_COM_CTR</text>
<text x="202.7" y="116.6">V_10V_COM_CTR</text>
<text x="203.5" y="114.8">V_3V_COM_CTR</text>
<text x="242.3" y="114.8">V_3V_COM_CTR</text>
<text x="242.3" y="118.4">V_100V_COM_CTR</text>
<text x="242.3" y="116.6">V_10V_COM_CTR</text>
</g>
</svg>
